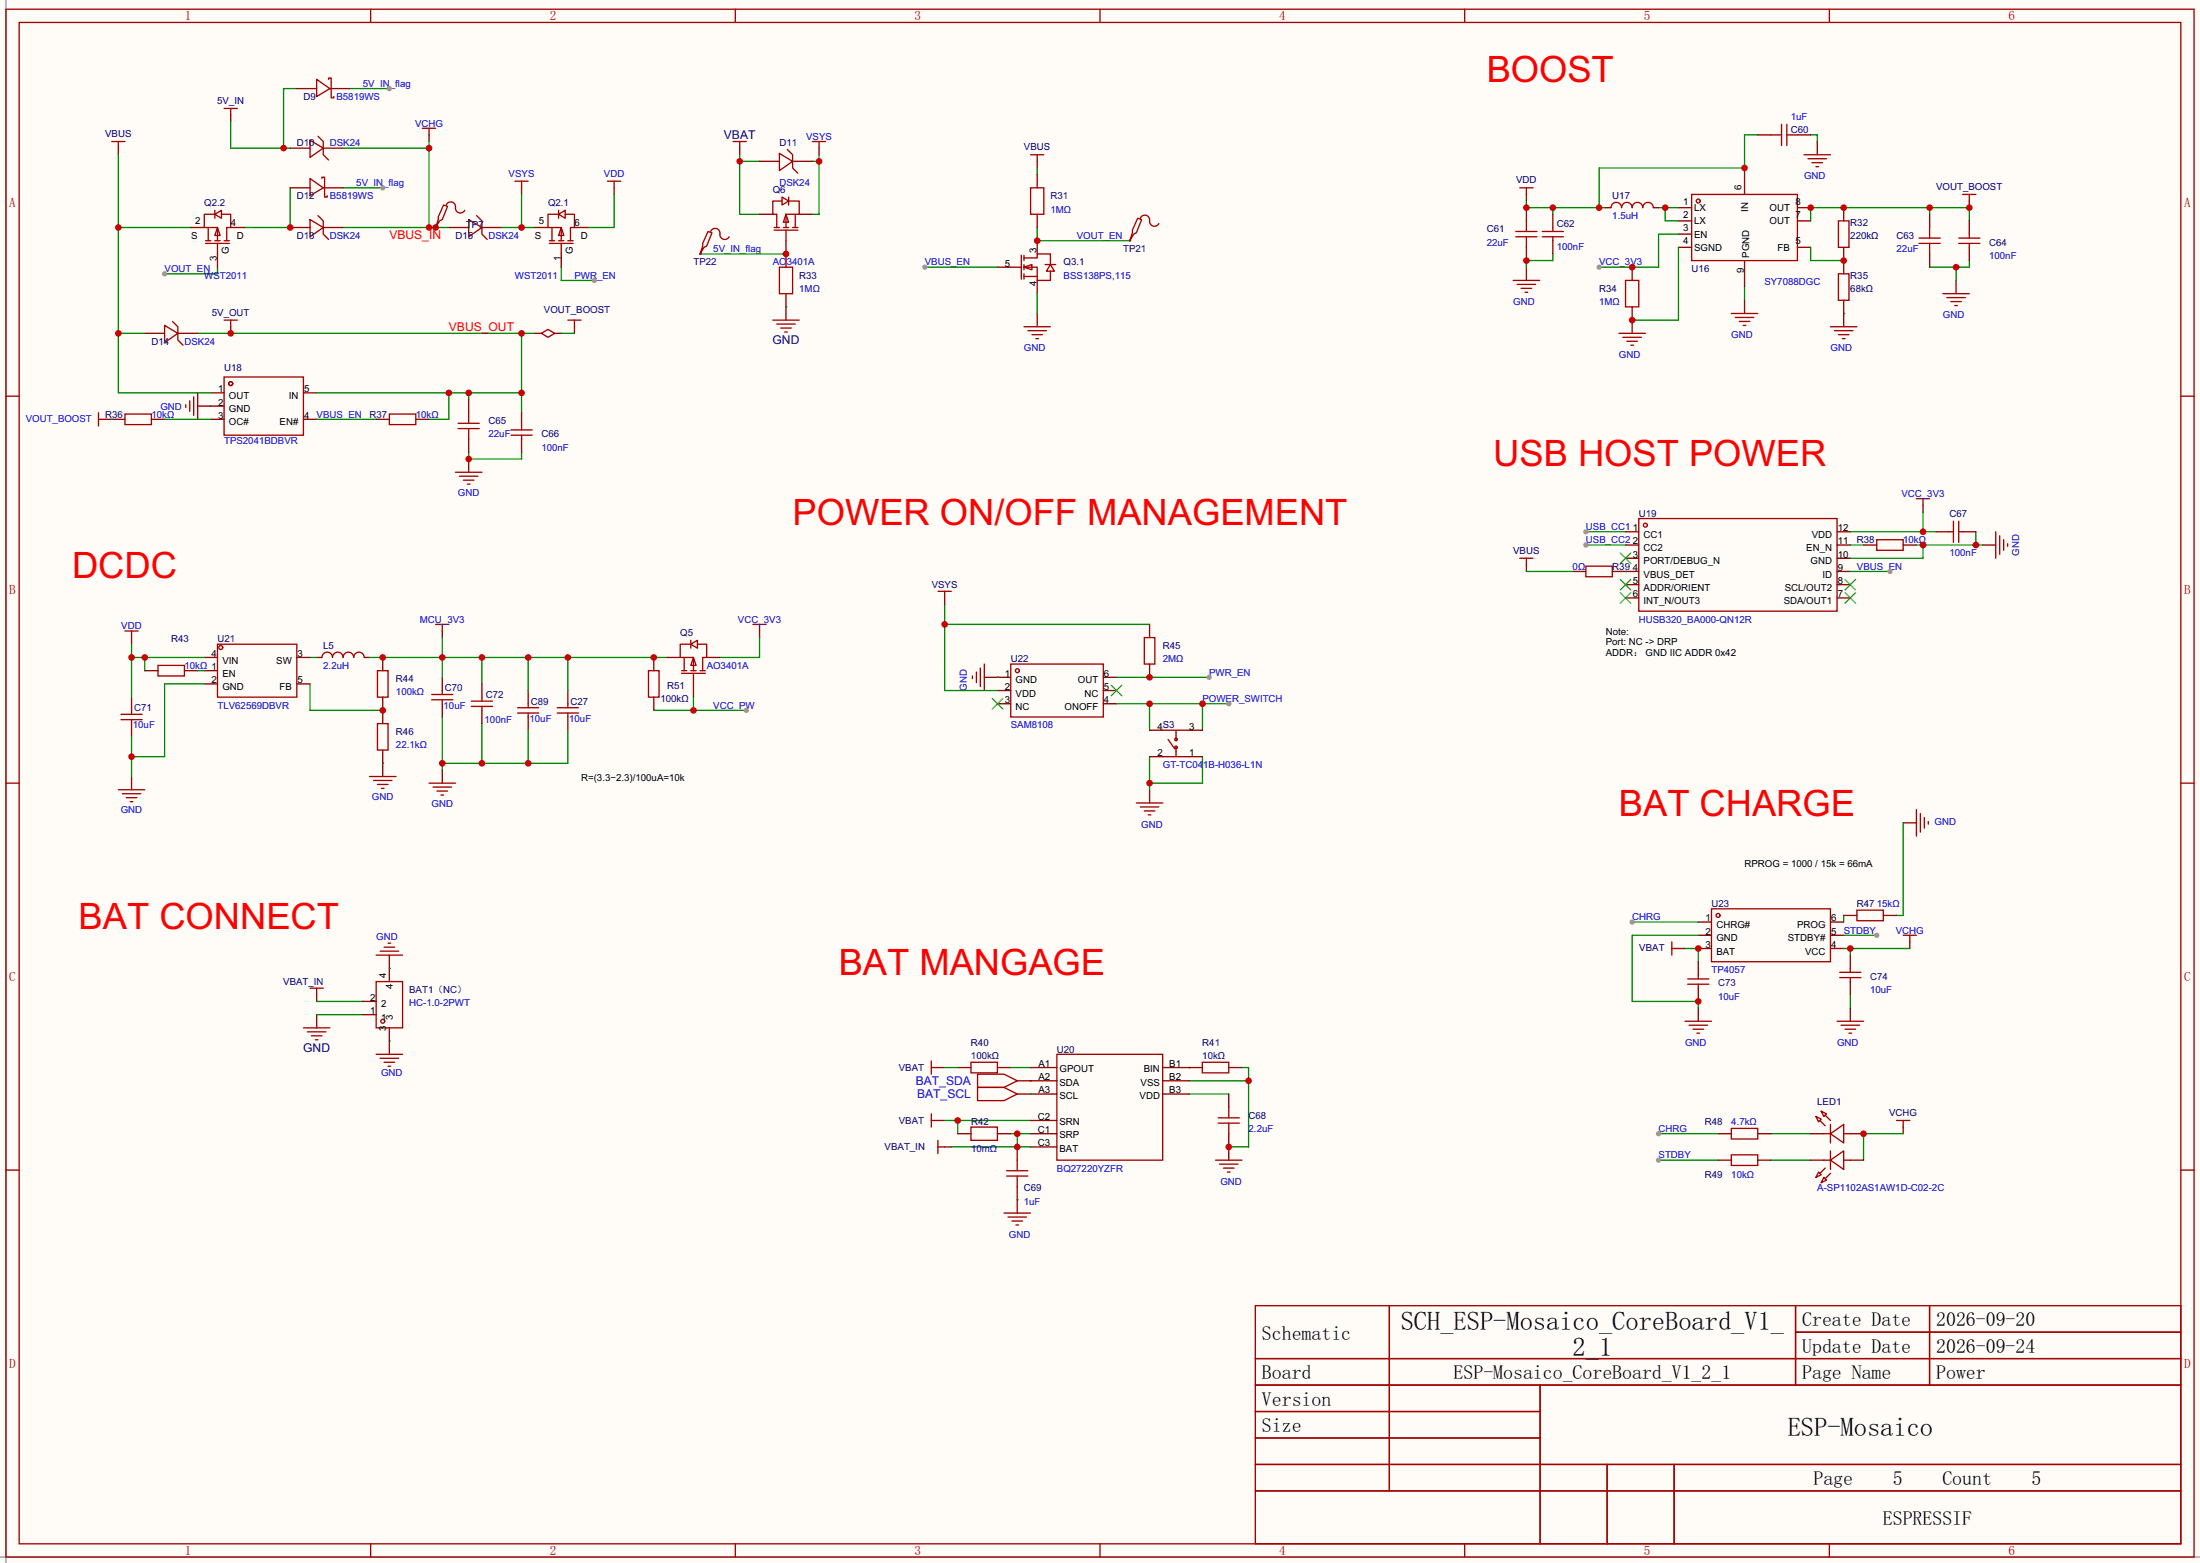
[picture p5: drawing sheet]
<svg xmlns="http://www.w3.org/2000/svg" width="423mm" height="300mm" viewBox="0 0 423 300" stroke-linecap="round" stroke-linejoin="round" font-family="sans-serif">
<path d="M0 0h422.7v300.1h-422.7z" fill="#fffcf7"/>
<path d="M1.1 0v300.1M0 299h422.7" fill="none" stroke="#999" stroke-width=".25"/>
<g fill="none" stroke="#a10000" stroke-width=".25">
<path d="M1.1 1.8h420.4v297.2h-420.4zM3.7 4.3h415.3v292.1h-415.3zM71.2 1.8v2.5M141.3 1.8v2.5M211.3 1.8v2.5M281.4 1.8v2.5M351.5 1.8v2.5M81.2 24.6h2.5M82.4 24.6v1.3M98.9 34.8h2.6M100.2 34.8v1.3M116.7 34.8h2.6"/>
<path d="M118 34.8v1.3M156.1 27.2h2.5M157.4 27.2v1.2M1.1 76.1h2.6M18.9 79.2v2.6M419 76.1h2.5M18.9 80.5h1.3M368.2 95.8h2.5M369.4 95.8v1.2M83.7 119.9h2.5M85 119.9v1.3M144.7 119.9h2.5"/>
<path d="M145.9 119.9v1.3M23.2 138.2h4.1M23.2 137.2h4.1M24 121.2h2.5M25.3 121.2v1.2M25.3 136.4v.8M25.3 138.2v.7M82.9 134.4h4.1M82.9 133.3h4.1M85 132.6v.7M85 134.4v.7M99.4 136.9h4.1"/>
<path d="M99.4 135.9h4.1M101.5 135.1v.8M101.5 136.9v.8M107.1 136.9h4M107.1 135.9h4M109.1 135.1v.8M109.1 136.9v.8M1.1 150.4h2.6M419 150.4h2.5M365.6 179.6h2.6M366.9 179.6v1.2M1.1 224.7h2.6"/>
<path d="M419 224.7h2.5M241.2 250.7h177.8v45.7h-177.8zM266.9 250.7v35.6M345 250.7v15.2M345 255.8h74M370.7 250.7v15.2M241.2 260.9h177.8M241.2 265.9h177.8M241.2 271h54.7M241.2 276.1h54.7M295.9 265.9v30.5M71.2 296.4v2.6"/>
<path d="M141.3 296.4v2.6M211.3 296.4v2.6M241.2 281.2h177.8M241.2 286.3h177.8M281.4 296.4v2.6M308.8 281.2v15.2M321.6 281.2v15.2M351.5 296.4v2.6"/>
</g>
<g fill="none" stroke="#870000" stroke-width=".25">
<path d="M82.4 25.9v1.3M100.2 36.1v1.2M118 36.1v1.2M157.4 28.4v1.3M20.2 80.5h1.3M369.4 97v1.3M25.3 122.4v1.3M25.3 133.9v2.5M25.3 138.9v2.6M85 121.2v1.2M85 130v2.6M85 135.1v2.6"/>
<path d="M101.5 132.6v2.5M101.5 137.7v2.5M109.1 132.6v2.5M109.1 137.7v2.5M145.9 121.2v1.2M366.9 180.8v1.3"/>
</g>
<path d="M142.1 31h3.8M142.1 29.7v11.4h3.8" fill="none" stroke="#008700" stroke-width=".25"/>
<circle cx="142.1" cy="31" r=".63" fill="#c00"/>
<g fill="none" stroke="#870000" stroke-width=".25">
<path d="M142.1 28.4v1.3M322.5 39.9h2.5M335.2 32.3v5M345.3 39.9h2.6M145.9 41.1h2.6M151 46.2v2.6M151 58.9v2.6M153.5 41.1h2.6M322.5 42.4h2.5M322.5 45h2.5M322.5 47.5h2.5M335.2 50v5.1"/>
<path d="M345.3 42.4h2.6M345.3 47.5h2.6M21.5 80.5h2.5M29.1 80.5h2.5M72.3 80.5h2.5M79.9 80.5h2.5M358 104.6h2.6M365.6 104.6h2.6M27.8 128.8h2.6M35.4 128.8h2.6M128.1 126.2h2.6M133.2 131.3v2.6"/>
<path d="M135.8 126.2h2.5M60.8 191v1.3M60.8 194.8v2.6M74.8 183.4v2.5M74.8 199.9v2.5"/>
</g>
<g fill="none" stroke="#a10000" stroke-width=".25">
<path d="M140.8 27.2h2.6M142.1 27.2v1.2M150.2 37.8l1.3 .8-1.3 .8zM150.2 38.6h-1.7v2.5h.7v2.6M151.5 38.6h2v2.5h-2.5v2.6M151.5 37.8v1.6M325 37.3h20.3v12.7h-20.3zM148.7 44.2h4.6M148.7 43.7h1M150.5 43.7h1M151 41.1l.5 1.6h-1zM151 44.2v2"/>
<path d="M152.3 43.7h1M152.8 41.1v2.6M24 79.5h5.1v2h-5.1zM74.8 79.5h5.1v2h-5.1zM148.5 61.5h5M149.2 62.2h3.6M150 63h2M150.7 63.7h.6M360.6 103.6h5v2.1h-5zM30.4 127.8h5v2h-5zM130.9 129.3h4.6M130.9 128.8h1.1"/>
<path d="M131.4 126.2v2.6M132.7 123.7l1.3-.8v1.6zM132.7 123.7h-2v2.5h2.5v2.6M132.7 122.9v1.6M132.7 128.8h1M133.2 126.2l.5 1.6h-1zM133.2 129.3v2M134 123.7h1.8v2.5h-.8v2.6M134.5 128.8h1M58.3 197.4h5.1M59.1 198.1h3.5M59.6 189.7h2.5"/>
<path d="M59.8 198.9h2M60.6 199.6h.5M60.8 189.7v1.3M72.3 183.4h5M73 182.6h3.6M73.8 181.9h2M74.5 181.1h.6M72.3 202.4h5M73 203.2h3.6M73.8 204h2M74.5 204.7h.6"/>
<circle cx="326.3" cy="38.6" r=".38"/>
</g>
<path d="M318.6 39.9h3.9M319.9 39.9v2.5h2.6M60.8 194.8h8.9M60.8 192.3h8.9" fill="none" stroke="#008700" stroke-width=".25"/>
<circle cx="319.9" cy="39.9" r=".63" fill="#c00"/>
<path d="M199.3 31v1.3M293.2 37.3v1.3M293.2 51.3v2.5" fill="none" stroke="#870000" stroke-width=".25"/>
<path d="M198 29.7h2.5M199.3 29.7v1.3M292 36.1h2.5M293.2 36.1v1.2M290.7 53.8h5.1M291.5 54.6h3.5M292.2 55.4h2.1M293 56.1h.5" fill="none" stroke="#a10000" stroke-width=".25"/>
<path d="M318.6 217.7h11.5" fill="none" stroke="#008700" stroke-width=".25"/>
<circle cx="318.6" cy="217.7" r=".51" fill="#999"/>
<path d="M298.3 48.8v1.2h-5.1v1.3M318.6 222.8h11.5M340.2 222.8h7.7" fill="none" stroke="#008700" stroke-width=".25"/>
<path d="M349.1 27.2v2.5" fill="none" stroke="#870000" stroke-width=".25"/>
<path d="M346.6 29.7h5.1M347.3 30.5h3.6M348.1 31.2h2M348.9 32h.5" fill="none" stroke="#a10000" stroke-width=".25"/>
<circle cx="318.6" cy="222.8" r=".51" fill="#999"/>
<path d="M199.3 60.2v2.5M313.6 61.5v2.5M365.6 216.4v1.3" fill="none" stroke="#870000" stroke-width=".25"/>
<path d="M196.7 62.7h5.1M197.5 63.5h3.5M198.2 64.3h2.1M199 65h.5M311 64h5.1M311.8 64.8h3.5M312.5 65.5h2.1M313.3 66.3h.5M364.4 215.1h2.5M365.6 215.1v1.3" fill="none" stroke="#a10000" stroke-width=".25"/>
<path d="M347.9 25.9h1.2v1.3M322.5 47.5v14h-8.9M322.5 45h-3.9v6.3h-11.4" fill="none" stroke="#008700" stroke-width=".25"/>
<circle cx="307.2" cy="51.3" r=".51" fill="#999"/>
<path d="M293.2 38.6v1.3h15.3M298.3 39.9v1.2M337.7 25.9h-2.5v6.4h-28v7.6M335.2 55.1v2.6" fill="none" stroke="#008700" stroke-width=".25"/>
<path d="M335.2 57.7v2.5" fill="none" stroke="#870000" stroke-width=".25"/>
<path d="M332.6 60.2h5.1M333.4 61h3.5M334.1 61.7h2.1M334.9 62.5h.5" fill="none" stroke="#a10000" stroke-width=".25"/>
<g fill="#c00">
<circle cx="335.2" cy="32.3" r=".63"/>
<circle cx="307.2" cy="39.9" r=".63"/>
<circle cx="298.3" cy="39.9" r=".63"/>
</g>
<path d="M370.7 39.9v1.2M347.9 42.4v-2.5h30.4v2.5" fill="none" stroke="#008700" stroke-width=".25"/>
<g fill="#c00">
<circle cx="370.7" cy="39.9" r=".63"/>
<circle cx="347.9" cy="39.9" r=".63"/>
</g>
<path d="M375.8 53.8v2.6" fill="none" stroke="#870000" stroke-width=".25"/>
<path d="M373.3 56.4h5M374 57.1h3.6M374.8 57.9h2M375.5 58.7h.5" fill="none" stroke="#a10000" stroke-width=".25"/>
<path d="M375.8 51.3v2.5M378.3 50v1.3h-7.6" fill="none" stroke="#008700" stroke-width=".25"/>
<circle cx="375.8" cy="51.3" r=".63" fill="#c00"/>
<path d="M378.3 38.6v1.3M354.2 60.2v2.5" fill="none" stroke="#870000" stroke-width=".25"/>
<path d="M351.7 62.7h5M352.4 63.5h3.6M353.2 64.3h2M353.9 65h.6" fill="none" stroke="#a10000" stroke-width=".25"/>
<path d="M347.9 47.5v2.5h6.3M354.2 60.2h.1" fill="none" stroke="#008700" stroke-width=".25"/>
<circle cx="378.3" cy="39.9" r=".63" fill="#c00"/>
<g fill="none" stroke="#a10000" stroke-width=".25">
<path d="M377.1 37.3h2.5M378.3 37.3v1.3M194.2 51.3h2M196.2 49v4.6M196.7 51.3l1.5-.5v1zM196.7 49.5h2.6v-.7h2.5v2M196.7 51.3h2.6v2.5h2.5v-1.7M196.7 53.1h2.6M196.7 49v1M196.7 50.8v1M196.7 52.6v1M200.8 50.8h2"/>
<path d="M201.8 50.8l.8 1.3h-1.6zM109.1 61.5h2.5M110.4 61.5v1.2M124.6 128.8h2v5.1h-2zM72.3 188.5h5v8.9h-5zM178.9 203.7v2.5M178.9 213.9v2.5M178.9 205h1.3M178.9 215.1h1.3M186.5 204h5.1v2h-5.1zM231 204h5.1v2h-5.1z"/>
<circle cx="73.5" cy="196.1" r=".38"/>
</g>
<g fill="none" stroke="#870000" stroke-width=".25">
<path d="M191.6 51.3h2.6M199.3 46.2v2.6M199.3 53.8v2.6M110.4 62.7v1.3M125.6 126.2v2.6M125.6 133.9v2.5M69.7 194.8h2.6M69.7 192.3h2.6M74.8 185.9v2.6M74.8 197.4v2.5M180.2 205h1.3M180.2 215.1h1.3"/>
<path d="M184 205h2.5M191.6 205h2.6M228.4 205h2.6M236.1 205h2.5"/>
</g>
<path d="M181.5 205h2.5M181.5 215.1h16.5M184 215.1v2.6M194.2 205h3.8M228.4 205h.1" fill="none" stroke="#008700" stroke-width=".25"/>
<circle cx="184" cy="215.1" r=".63" fill="#c00"/>
<path d="M236.1 220.2v2.6" fill="none" stroke="#870000" stroke-width=".25"/>
<path d="M233.5 222.8h5.1M234.3 223.5h3.5M235.1 224.3h2M235.8 225h.5" fill="none" stroke="#a10000" stroke-width=".25"/>
<path d="M228.4 207.5h11.5M238.6 205h1.3v15.2h-3.8" fill="none" stroke="#008700" stroke-width=".25"/>
<circle cx="239.9" cy="207.5" r=".63" fill="#c00"/>
<path d="M194.2 217.7h3.8M195.4 217.7v2.5M198 207.5h.1M198 210.1h.1M228.4 210.1h7.7M182.8 220.2h15.2M195.4 230.4h.1" fill="none" stroke="#008700" stroke-width=".25"/>
<path d="M195.4 207.5h7.6M195.4 210.1h7.6M198 205h5M198 217.7h5M198 215.1h5M223.4 205h5M223.4 207.5h5M223.4 210.1h5M195.4 220.2v2.6M195.4 227.8v5.1M198 220.2h5" fill="none" stroke="#870000" stroke-width=".25"/>
<path d="M187.8 208.8h5.1l2.5 1.3-2.5 1.2h-5.1zM187.8 206.2h5.1l2.5 1.3-2.5 1.3h-5.1zM203 202.4h20.4v20.4h-20.4zM192.9 232.9h5.1M193.4 224.8h4.1M193.4 225.8h4.1M193.6 233.7h3.6M194.4 234.4h2M195.2 235.2h.5M195.4 222.8v2M195.4 225.8v2" fill="none" stroke="#a10000" stroke-width=".25"/>
<g fill="#c00">
<circle cx="195.4" cy="220.2" r=".63"/>
<circle cx="195.4" cy="217.7" r=".63"/>
</g>
<path d="M189.1 130h5.1M191.6 132.6h2.6M191.6 135.1h2.6M212 130h2.5M212 132.6h2.5M212 135.1h2.5M181.5 220.2h1.2" fill="none" stroke="#870000" stroke-width=".25"/>
<g fill="none" stroke="#a10000" stroke-width=".25">
<path d="M186.8 129.8v.5M187.6 129v2.1M188.3 128.3v3.5M189.1 127.5v5.1M194.2 127.5h17.8v10.2h-17.8zM180.2 218.9v2.6M180.2 220.2h1.3"/>
<circle cx="195.5" cy="128.8" r=".38"/>
</g>
<path d="M190.6 134.1l2.1 2M192.7 134.1l-2.1 2M213.5 131.6l2 2M215.5 131.6l-2 2" fill="none" stroke="#3c3" stroke-width=".25"/>
<path d="M181.5 116.1v16.5h10.1M181.5 119.9h39.4M191.6 130h.1" fill="none" stroke="#008700" stroke-width=".25"/>
<circle cx="181.5" cy="119.9" r=".63" fill="#c00"/>
<path d="M337.7 25.9h2.5M345.3 25.9h2.6M181.5 114.8v1.3" fill="none" stroke="#870000" stroke-width=".25"/>
<path d="M340.2 25.9h2.1M342.3 23.9v4M343.3 23.9v4M343.3 25.9h2M180.2 113.5h2.6M181.5 113.5v1.3" fill="none" stroke="#a10000" stroke-width=".25"/>
<path d="M214.5 135.1h21.6M220.9 135.1v5.1M231 135.1v5.1" fill="none" stroke="#008700" stroke-width=".25"/>
<g fill="#c00">
<circle cx="220.9" cy="135.1" r=".63"/>
<circle cx="231" cy="135.1" r=".63"/>
</g>
<circle cx="236.1" cy="135.1" r=".51" fill="#999"/>
<path d="M220.9 151.6v2.6" fill="none" stroke="#870000" stroke-width=".25"/>
<path d="M218.3 154.2h5.1M219.1 154.9h3.5M219.8 155.7h2.1M220.6 156.5h.5" fill="none" stroke="#a10000" stroke-width=".25"/>
<path d="M214.5 130h17.8" fill="none" stroke="#008700" stroke-width=".25"/>
<circle cx="232.3" cy="130" r=".51" fill="#999"/>
<g fill="none" stroke="#a10000" stroke-width=".25">
<path d="M328.8 174.5h22.9v10.2h-22.9zM352.9 196.1h5.1M353.7 196.8h3.6M354.5 197.6h2M355.2 198.4h.5"/>
<circle cx="330.1" cy="175.8" r=".38"/>
</g>
<path d="M326.3 177h2.5M326.3 179.6h2.5M351.7 177h2.5M351.7 179.6h2.5M326.3 182.1h2.5M351.7 182.1h2.5M355.5 193.5v2.6" fill="none" stroke="#870000" stroke-width=".25"/>
<path d="M354.2 182.1h12.7M355.5 182.1v1.3" fill="none" stroke="#008700" stroke-width=".25"/>
<circle cx="355.5" cy="182.1" r=".63" fill="#c00"/>
<path d="M322.5 182.1h1.2M326.3 193.5v2.6" fill="none" stroke="#870000" stroke-width=".25"/>
<path d="M321.2 180.8v2.6M321.2 182.1h1.3M323.7 196.1h5.1M324.5 196.8h3.5M325.2 197.6h2.1M326 198.4h.5" fill="none" stroke="#a10000" stroke-width=".25"/>
<path d="M134.5 48.8h16.5M326.3 179.6h-12.7v12.7h12.7v1.2M323.7 182.1h2.6v2.6" fill="none" stroke="#008700" stroke-width=".25"/>
<circle cx="326.3" cy="182.1" r=".63" fill="#c00"/>
<path d="M313.6 177h12.7" fill="none" stroke="#008700" stroke-width=".25"/>
<circle cx="313.6" cy="177" r=".51" fill="#999"/>
<path d="M354.2 179.6h6.4" fill="none" stroke="#008700" stroke-width=".25"/>
<circle cx="360.6" cy="179.6" r=".51" fill="#999"/>
<path d="M22.7 28.4v1.3M44.3 22.1v1.3M354.2 39.9v2.5M354.2 47.5v2.5M44.3 62.7v1.3M293.2 108.5v1.2M365.6 158h2.6" fill="none" stroke="#870000" stroke-width=".25"/>
<g fill="none" stroke="#a10000" stroke-width=".25">
<path d="M21.5 27.2h2.5M22.7 27.2v1.2M43.1 20.8h2.5M44.3 20.8v1.3M353.2 42.4h2v5.1h-2zM43.1 61.5h2.5M44.3 61.5v1.2M292 107.2h2.5M293.2 107.2v1.3M368.2 155.4v5.1M368.9 156.2v3.6M369.7 157v2"/>
<path d="M370.5 157.7v.5"/>
</g>
<path d="M365.6 158v17.8h-1.2M354.2 175.8v1.2M355.5 191v2.5" fill="none" stroke="#008700" stroke-width=".25"/>
<circle cx="354.2" cy="39.9" r=".63" fill="#c00"/>
<path d="M353.2 52.6h2v5.1h-2z" fill="none" stroke="#a10000" stroke-width=".25"/>
<path d="M354.2 50v2.6M354.2 57.7v2.5" fill="none" stroke="#870000" stroke-width=".25"/>
<circle cx="354.2" cy="50" r=".63" fill="#c00"/>
<g fill="none" stroke="#870000" stroke-width=".25">
<path d="M308.5 39.9h1M317.6 39.9h1M38 78h2.5M90 88.1v2.6M380.9 104.6h2.5M39.2 128.8h2.6M39.2 131.3h2.6M39.2 126.2h2.6M57 131.3h2.6M57 126.2h2.6M60.8 126.2h1M70 126.2h1"/>
<path d="M25.3 149.1v2.5M73.5 146.6v2.5M85 147.8v2.6"/>
</g>
<g fill="none" stroke="#a10000" stroke-width=".25">
<path d="M309.5 39.9a1.02 1.02 0 0 1 1-1 1.02 1.02 0 0 1 1 1 1.02 1.02 0 0 1 1-1 1.02 1.02 0 0 1 1.1 1 1.02 1.02 0 0 1 1-1 1.02 1.02 0 0 1 1 1 1.02 1.02 0 0 1 1-1 1.02 1.02 0 0 1 1 1M35.7 77.7v.5M36.4 77v2M37.2 76.2v3.5M38 75.4v5.1M87.5 90.7h5.1M88.3 91.4h3.5M89 92.2h2.1M89.8 93h.5M383.4 102.1v5.1M384.2 102.9v3.5M384.9 103.6v2.1"/>
<path d="M385.7 104.4v.5M41.8 123.7h15.2v10.2h-15.2zM61.8 126.2a1.02 1.02 0 0 1 1.1-1 1.02 1.02 0 0 1 1 1 1.02 1.02 0 0 1 1-1 1.02 1.02 0 0 1 1 1 1.02 1.02 0 0 1 1-1 1.02 1.02 0 0 1 1 1 1.02 1.02 0 0 1 1.1-1 1.02 1.02 0 0 1 1 1M22.7 151.6h5.1M23.5 152.4h3.6M24.3 153.2h2M25 153.9h.5M71 149.1h5.1M71.8 149.9h3.5M72.5 150.6h2M73.3 151.4h.5M82.4 150.4h5.1"/>
<path d="M83.2 151.1h3.5M83.9 151.9h2.1M84.7 152.6h.5"/>
<circle cx="42.4" cy="124.3" r=".38"/>
</g>
<path d="M39.2 131.3h-7.6v14h-6.3M59.6 126.2h1.2M25.3 141.5v7.6" fill="none" stroke="#008700" stroke-width=".25"/>
<circle cx="25.3" cy="145.3" r=".63" fill="#c00"/>
<path d="M156.1 31h1.3M157.4 29.7v11.4h-1.3" fill="none" stroke="#008700" stroke-width=".25"/>
<circle cx="157.4" cy="31" r=".63" fill="#c00"/>
<path d="M25.3 126.2h13.9M25.3 123.7v10.2M27.8 126.2v2.6" fill="none" stroke="#008700" stroke-width=".25"/>
<g fill="#c00">
<circle cx="27.8" cy="126.2" r=".63"/>
<circle cx="25.3" cy="126.2" r=".63"/>
</g>
<path d="M38 128.8h1.2M71 126.2h57.1M85 122.4v7.6M92.6 126.2v5.1M101.5 126.2v6.4M109.1 126.2v6.4" fill="none" stroke="#008700" stroke-width=".25"/>
<path d="M73.5 126.2v2.6M73.5 133.9v2.5" fill="none" stroke="#870000" stroke-width=".25"/>
<path d="M72.5 128.8h2v5.1h-2z" fill="none" stroke="#a10000" stroke-width=".25"/>
<g fill="#c00">
<circle cx="85" cy="126.2" r=".63"/>
<circle cx="92.6" cy="126.2" r=".63"/>
<circle cx="73.5" cy="126.2" r=".63"/>
<circle cx="101.5" cy="126.2" r=".63"/>
<circle cx="109.1" cy="126.2" r=".63"/>
<circle cx="125.6" cy="126.2" r=".63"/>
</g>
<path d="M72.5 138.9h2v5.1h-2z" fill="none" stroke="#a10000" stroke-width=".25"/>
<path d="M73.5 136.4v2.5M73.5 144v2.6" fill="none" stroke="#870000" stroke-width=".25"/>
<path d="M59.6 131.3v5.1h13.9" fill="none" stroke="#008700" stroke-width=".25"/>
<circle cx="73.5" cy="136.4" r=".63" fill="#c00"/>
<path d="M85 137.7v10.1M92.6 138.9v7.7M101.5 140.2v6.4M109.1 140.2v6.4h-24.1" fill="none" stroke="#008700" stroke-width=".25"/>
<g fill="#c00">
<circle cx="92.6" cy="146.6" r=".63"/>
<circle cx="85" cy="146.6" r=".63"/>
<circle cx="101.5" cy="146.6" r=".63"/>
</g>
<path d="M355.5 104.6h2.5M368.2 104.6h12.7M369.4 104.6v2.6h-13.9M379.6 102.1v2.5M73.5 146.6h.1" fill="none" stroke="#008700" stroke-width=".25"/>
<g fill="none" stroke="#a10000" stroke-width=".25">
<path d="M314.8 99.6h38.1v17.7h-38.1z"/>
<circle cx="316.1" cy="100.8" r=".38"/>
</g>
<path d="M312.3 102.1h2.5M312.3 104.6h2.5M312.3 107.2h2.5M312.3 109.7h2.5M312.3 112.3h2.5M312.3 114.8h2.5M352.9 102.1h2.6M352.9 104.6h2.6M352.9 107.2h2.6M352.9 109.7h2.6M352.9 112.3h2.6M352.9 114.8h2.6" fill="none" stroke="#870000" stroke-width=".25"/>
<path d="M311.3 106.2l2 2M311.3 111.2l2 2.1M311.3 113.8l2 2M313.3 106.2l-2 2M313.3 111.2l-2 2.1M313.3 113.8l-2 2M354.5 113.8l2 2M354.5 111.2l2 2.1M356.5 113.8l-2 2M356.5 111.2l-2 2.1" fill="none" stroke="#3c3" stroke-width=".25"/>
<g fill="#c00">
<circle cx="379.6" cy="104.6" r=".63"/>
<circle cx="369.4" cy="104.6" r=".63"/>
</g>
<g fill="none" stroke="#a10000" stroke-width=".25">
<path d="M43.1 72.4h15.2v11.2h-15.2z"/>
<circle cx="44.3" cy="73.7" r=".38"/>
</g>
<path d="M40.5 75.4h2.6M40.5 78h2.6M58.3 75.4h2.5M40.5 80.5h2.6M58.3 80.5h2.5" fill="none" stroke="#870000" stroke-width=".25"/>
<path d="M90 86.9v1.2h10.2v-1.2" fill="none" stroke="#008700" stroke-width=".25"/>
<circle cx="90" cy="88.1" r=".63" fill="#c00"/>
<path d="M38 64h64.7M60.8 75.4h39.4M86.2 75.4v5.1h-3.8M90 75.4v1.3M100.2 64v15.2" fill="none" stroke="#008700" stroke-width=".25"/>
<g fill="#c00">
<circle cx="86.2" cy="75.4" r=".63"/>
<circle cx="90" cy="75.4" r=".63"/>
<circle cx="100.2" cy="75.4" r=".63"/>
<circle cx="100.2" cy="64" r=".63"/>
<circle cx="44.3" cy="64" r=".63"/>
</g>
<path d="M40.5 78h.1M21.5 80.5h.1M31.6 80.5h8.9M60.8 80.5h11.5M355.5 109.7h7.6" fill="none" stroke="#008700" stroke-width=".25"/>
<circle cx="363.1" cy="109.7" r=".51" fill="#999"/>
<path d="M302.1 109.7h2.6M309.8 109.7h2.5" fill="none" stroke="#870000" stroke-width=".25"/>
<path d="M304.7 108.7h5.1v2h-5.1z" fill="none" stroke="#a10000" stroke-width=".25"/>
<path d="M369.4 98.3v3.8M312.3 109.7h.1M355.5 102.1h16.5" fill="none" stroke="#008700" stroke-width=".25"/>
<circle cx="369.4" cy="102.1" r=".63" fill="#c00"/>
<path d="M293.2 45.5v2" fill="none" stroke="#a10000" stroke-width=".25"/>
<path d="M293.2 39.9v2.5" fill="none" stroke="#870000" stroke-width=".25"/>
<circle cx="293.2" cy="39.9" r=".63" fill="#c00"/>
<path d="M291.2 44.4h4.1M293.2 42.4v2" fill="none" stroke="#a10000" stroke-width=".25"/>
<path d="M293.2 47.5v2.5" fill="none" stroke="#870000" stroke-width=".25"/>
<circle cx="293.2" cy="50" r=".63" fill="#c00"/>
<g fill="none" stroke="#a10000" stroke-width=".25">
<path d="M291.2 45.5h4.1M296.3 45.5h4.1M296.3 44.4h4.1M298.3 43.7v.7M298.3 45.5v.7M368.7 46.7h4M368.7 45.7h4M370.7 43.7v2M370.7 46.7v2.1M376.3 46.7h4.1M376.3 45.7h4.1M378.3 45v.7"/>
<path d="M378.3 46.7v.8M90 79.2v2.1M88 81.3h4.1M88 82.3h4.1M90 82.3v2M98.2 83.6h4M98.2 82.5h4M100.2 81.8v.7M100.2 83.6v.7M374.5 102.1h.8M375.3 100.1v4M376.3 100.1v4"/>
<path d="M376.3 102.1h.8M90.6 135.6h4M90.6 134.6h4M92.6 133.9v.7M92.6 135.6v.8"/>
</g>
<g fill="none" stroke="#870000" stroke-width=".25">
<path d="M298.3 41.1v2.6M298.3 46.2v2.6M370.7 41.1v2.6M370.7 48.8v2.5M378.3 42.4v2.6M378.3 47.5v2.5M90 76.7v2.5M100.2 79.2v2.6M90 84.3v2.6M100.2 84.3v2.6M372 102.1h2.5M377.1 102.1h2.5"/>
<path d="M92.6 131.3v2.6M92.6 136.4v2.5"/>
</g>
<path d="M177.7 51.3h13.9" fill="none" stroke="#008700" stroke-width=".25"/>
<circle cx="177.7" cy="51.3" r=".51" fill="#999"/>
<path d="M199.3 32.3v1.2M199.3 43.7v2.5h17.7M199.3 56.4v3.8" fill="none" stroke="#008700" stroke-width=".25"/>
<circle cx="199.3" cy="46.2" r=".63" fill="#c00"/>
<path d="M220.9 145.3v6.3M231 145.3v5.1h-10.1" fill="none" stroke="#008700" stroke-width=".25"/>
<circle cx="220.9" cy="150.4" r=".63" fill="#c00"/>
<path d="M74.8 185.9h.1M74.8 199.9h.1" fill="none" stroke="#008700" stroke-width=".25"/>
<path d="M324.2 189h4.1M324.2 188h4.1" fill="none" stroke="#a10000" stroke-width=".25"/>
<path d="M326.3 189.7v2.6" fill="none" stroke="#870000" stroke-width=".25"/>
<circle cx="326.3" cy="192.3" r=".63" fill="#c00"/>
<path d="M326.3 184.7v2.5M355.5 183.4v2.5M355.5 188.5v2.5M236.1 217.7v2.5" fill="none" stroke="#870000" stroke-width=".25"/>
<path d="M326.3 187.2v.8M326.3 189v.7M353.4 187.7h4.1M353.4 186.7h4.1M355.5 185.9v.8M355.5 187.7v.8M236.1 212.6v2" fill="none" stroke="#a10000" stroke-width=".25"/>
<circle cx="236.1" cy="220.2" r=".63" fill="#c00"/>
<g fill="none" stroke="#a10000" stroke-width=".25">
<path d="M59.6 26.9l2.5 1.5-2.5 1.8zM61.1 26.2l1 1v2.5l1 1M149.7 29.5l2.6 1.5-2.6 1.8zM151.3 28.7l1 1v2.6l1 1M59.6 42.2l2.5 1.5-2.5 1.8zM61.1 41.4l1 1v2.6l1 1M90 42.2l2.6 1.5-2.6 1.8zM91.6 41.4l1 1v2.6l1 1M31.6 62.5l2.6 1.5-2.6 1.8zM33.1 61.7l1.1 1v2.6l1 1M234 215.6h4.1M234 214.6h4.1"/>
<path d="M236.1 215.6v2.1"/>
</g>
<path d="M55.8 28.4h3.8M62.1 28.4h3.8M145.9 31h3.8M152.3 31h3.8M55.8 43.7h3.8M62.1 43.7h3.8M86.2 43.7h3.8M92.6 43.7h3.8M27.8 64h3.8M34.2 64h3.8M236.1 210.1v2.5" fill="none" stroke="#870000" stroke-width=".25"/>
<path d="M22.7 29.7v45.7h17.8M22.7 43.7h14M22.7 64h5.1" fill="none" stroke="#008700" stroke-width=".25"/>
<g fill="#c00">
<circle cx="22.7" cy="43.7" r=".63"/>
<circle cx="22.7" cy="64" r=".63"/>
</g>
<path d="M41.8 51.3v1.3h-10.2" fill="none" stroke="#008700" stroke-width=".25"/>
<circle cx="31.6" cy="52.6" r=".51" fill="#999"/>
<path d="M55.8 36.1v7.6h-8.9" fill="none" stroke="#008700" stroke-width=".25"/>
<circle cx="55.8" cy="43.7" r=".63" fill="#c00"/>
<path d="M65.9 28.4h16.5M82.4 27.2v16.5M65.9 43.7h20.3" fill="none" stroke="#008700" stroke-width=".25"/>
<g fill="#c00">
<circle cx="82.4" cy="28.4" r=".63"/>
<circle cx="82.4" cy="43.7" r=".63"/>
</g>
<path d="M100.2 37.3v6.4M118 37.3v6.4h-5.1M96.4 43.7h6.3" fill="none" stroke="#008700" stroke-width=".25"/>
<circle cx="100.2" cy="43.7" r=".63" fill="#c00"/>
<path d="M57 17h-2.5v11.4M44.3 23.4v5h11.5" fill="none" stroke="#008700" stroke-width=".25"/>
<circle cx="54.5" cy="28.4" r=".63" fill="#c00"/>
<path d="M102.7 64h1.3M106.6 64h1.2M354.2 175.8h2.5M361.8 175.8h2.6" fill="none" stroke="#870000" stroke-width=".25"/>
<path d="M104 64l1.3-.8 1.3 .8-1.3 .8zM356.7 174.7h5.1v2.1h-5.1z" fill="none" stroke="#a10000" stroke-width=".25"/>
<path d="M67.2 17h7.6M107.8 64h2.6" fill="none" stroke="#008700" stroke-width=".25"/>
<circle cx="74.8" cy="17" r=".51" fill="#999"/>
<path d="M65.9 36.1h7.6" fill="none" stroke="#008700" stroke-width=".25"/>
<circle cx="73.5" cy="36.1" r=".51" fill="#999"/>
<path d="M304.7 104.6h7.6" fill="none" stroke="#008700" stroke-width=".25"/>
<circle cx="304.7" cy="104.6" r=".51" fill="#999"/>
<path d="M304.7 102.1h7.6" fill="none" stroke="#008700" stroke-width=".25"/>
<circle cx="304.7" cy="102.1" r=".51" fill="#999"/>
<path d="M293.2 109.7h8.9" fill="none" stroke="#008700" stroke-width=".25"/>
<path d="M57 17h3.8M63.4 17h3.8M55.8 36.1h3.8M62.1 36.1h3.8M36.7 43.7h2.5M41.8 48.8v2.5M44.3 43.7h2.6M102.7 43.7h2.6M107.8 48.8v2.5M110.4 43.7h2.5M313.6 51.3v2.5" fill="none" stroke="#870000" stroke-width=".25"/>
<g fill="none" stroke="#a10000" stroke-width=".25">
<path d="M60.8 15.2l2.6 1.8-2.6 1.5zM63.1 15.2v-.2h.5v3.8h.5v-.3M59.6 34.3l2.5 1.8-2.5 1.5zM61.8 34.3v-.3h.6v3.8h.5v-.2M39.5 46.7h4.6M39.5 46.2h1M40 43.7v2.5M41.3 41.1l1.2-.7v1.5zM41.3 41.1h-2.1v2.6h2.6v2.5M41.3 40.4v1.5M41.3 46.2h1M41.8 43.7l.5 1.5h-1z"/>
<path d="M41.8 46.7v2.1M42.5 41.1h1.8v2.6h-.7v2.5M43.1 46.2h1M105.5 46.7h4.6M105.5 46.2h1.1M106 43.7v2.5M107.3 41.1l1.3-.7v1.5zM107.3 41.1h-2v2.6h2.5v2.5M107.3 40.4v1.5M107.3 46.2h1M107.8 43.7l.5 1.5h-1zM107.8 46.7v2.1"/>
<path d="M108.6 41.1h1.8v2.6h-.8v2.5M109.1 46.2h1M312.3 53.8h2.5v5.1h-2.5z"/>
</g>
<circle cx="313.6" cy="51.3" r=".63" fill="#c00"/>
<path d="M313.6 58.9v2.6" fill="none" stroke="#870000" stroke-width=".25"/>
<circle cx="313.6" cy="61.5" r=".63" fill="#c00"/>
<path d="M149.7 51.3h2.6v5.1h-2.6z" fill="none" stroke="#a10000" stroke-width=".25"/>
<path d="M151 48.8v2.5" fill="none" stroke="#870000" stroke-width=".25"/>
<circle cx="151" cy="48.8" r=".63" fill="#c00"/>
<path d="M199.3 33.5v2.6M151 56.4v2.5M199.3 41.1v2.6M220.9 145.3h2.5M220.9 140.2h2.5M228.5 145.3h2.5M228.5 140.2h2.5" fill="none" stroke="#870000" stroke-width=".25"/>
<g fill="none" stroke="#a10000" stroke-width=".25">
<path d="M198 36.1h2.5v5h-2.5zM223.4 145.3h5.1M223.4 140.2h5.1M224.4 142l1.3 1.8M225.9 140.2v1.8M225.9 143.5v1.8"/>
<circle cx="225.9" cy="142" r=".25"/>
<circle cx="225.9" cy="143.5" r=".25"/>
</g>
<path d="M107.8 51.3v2.5h6.4M151 58.9h.1" fill="none" stroke="#008700" stroke-width=".25"/>
<circle cx="114.2" cy="53.8" r=".51" fill="#999"/>
<path d="M186.5 216.4h5.1v2.5h-5.1z" fill="none" stroke="#a10000" stroke-width=".25"/>
<path d="M83.7 43.7h.1M184 217.7h2.5M191.6 217.7h2.6" fill="none" stroke="#870000" stroke-width=".25"/>
<circle cx="83.7" cy="43.7" r=".63" fill="#c00"/>
<path d="M85.2 39.4l.8 .2-1 2.6-.5 .2-.8 1.3 .5-1.5v-.6zM85.7 39.4a.93 .93 0 0 1 1.1-.6 .93 .93 0 0 1 .7 1.1 .94 .94 0 0 0 .7 1 .94 .94 0 0 0 1.1-.5M136 44.4l.8 .3-1 2.5-.5 .3-.8 1.3 .5-1.6v-.5zM136.5 44.4a.93 .93 0 0 1 1.1-.5 .93 .93 0 0 1 .7 1.1 .94 .94 0 0 0 .7 .9 .94 .94 0 0 0 1.1-.4M218.6 41.9l.7 .3-1 2.5-.5 .3-.8 1.2 .6-1.5v-.5zM219.1 41.9a.93 .93 0 0 1 1.1-.6 .93 .93 0 0 1 .7 1.1 .94 .94 0 0 0 .6 1 .94 .94 0 0 0 1.1-.5" fill="none" stroke="#a10000" stroke-width=".25"/>
<path d="M340.2 217.7h7.7M365.6 217.7h-7.6v5.1" fill="none" stroke="#008700" stroke-width=".25"/>
<path d="M134.5 48.8h.1M217 46.2h.1M220.9 119.9v2.5M220.9 127.5v2.5" fill="none" stroke="#870000" stroke-width=".25"/>
<circle cx="220.9" cy="130" r=".63" fill="#c00"/>
<path d="M219.8 122.4h2.1v5.1h-2.1z" fill="none" stroke="#a10000" stroke-width=".25"/>
<path d="M125.6 136.4h17.8M133.2 133.9v2.5M145.9 122.4v3.8h-7.6" fill="none" stroke="#008700" stroke-width=".25"/>
<circle cx="133.2" cy="136.4" r=".63" fill="#c00"/>
<circle cx="143.4" cy="136.4" r=".51" fill="#999"/>
<path d="M349.4 225l.5 .5-1 .6zM350.4 226.1l.5 .5-1 .5zM350.4 222.8h1.3M350.6 224.3l-1 1M351.7 222.8l2.5-1.8v3.5zM351.7 225.3l-1.1 1M351.7 221v3.5M354.2 222.8h1.3" fill="none" stroke="#a10000" stroke-width=".25"/>
<path d="M355.5 217.7h2.5M347.9 222.8h2.5M355.5 222.8h2.5" fill="none" stroke="#870000" stroke-width=".25"/>
<circle cx="358" cy="217.7" r=".63" fill="#c00"/>
<path d="M330.1 217.7h2.5M337.7 217.7h2.5M347.9 217.7h2.5M330.1 222.8h2.5M337.7 222.8h2.5" fill="none" stroke="#870000" stroke-width=".25"/>
<path d="M332.6 216.7h5.1v2h-5.1zM348.9 214.4l1 .5-.5 .5zM349.6 215.1l1 1M349.9 213.4l1 .5-.5 .5zM350.4 217.7h1.3M350.6 214.1l1.1 1M351.7 217.7l2.5-1.8v3.5zM351.7 215.9v3.5M354.2 217.7h1.3M332.6 221.7h5.1v2.1h-5.1z" fill="none" stroke="#a10000" stroke-width=".25"/>
<g font-size="7" fill="#f00">
<text x="285.6" y="15.7">BOOST</text>
<text x="286.9" y="89.4">USB HOST POWER</text>
<text x="152.3" y="100.8">POWER ON/OFF MANAGEMENT</text>
<text x="13.8" y="111">DCDC</text>
<text x="311" y="156.7">BAT CHARGE</text>
<text x="15.1" y="178.3">BAT CONNECT</text>
<text x="161.1" y="187.2">BAT MANGAGE</text>
</g>
<g font-size="5.1">
<text x="269.1" y="255.3">SCH_ESP-Mosaico_CoreBoard_V1_</text>
<text x="302.1" y="260.4">2_1</text>
<text x="343.5" y="275.6">ESP-Mosaico</text>
</g>
<g font-size="3.8">
<text x="242.4" y="257.2">Schematic</text>
<text x="346.2" y="254.7">Create Date</text>
<text x="372" y="254.7">2026-09-20</text>
<text x="346.2" y="259.8">Update Date</text>
<text x="372" y="259.8">2026-09-24</text>
<text x="242.4" y="264.8">Board</text>
<text x="242.4" y="269.9">Version</text>
<text x="279.3" y="264.8">ESP-Mosaico_CoreBoard_V1_2_1</text>
<text x="346.2" y="264.8">Page Name</text>
<text x="372" y="264.8">Power</text>
<text x="242.4" y="275">Size</text>
<text x="348.4" y="285.2">Page</text>
<text x="363.6" y="285.2">5</text>
<text x="373.2" y="285.2">Count</text>
<text x="390.3" y="285.2">5</text>
<text x="361.7" y="292.8">ESPRESSIF</text>
</g>
<g font-size="2.5" fill="#a00000">
<text x="35.5" y="3.8">1</text>
<text x="105.6" y="3.8">2</text>
<text x="175.7" y="3.8">3</text>
<text x="245.7" y="3.8">4</text>
<text x="315.8" y="3.8">5</text>
<text x="385.8" y="3.8">6</text>
<text x="1.8" y="39.7">A</text>
<text x="419.6" y="39.7">A</text>
<text x="1.8" y="114">B</text>
<text x="419.6" y="114">B</text>
<text x="1.8" y="188.3">C</text>
<text x="419.6" y="188.3">C</text>
<text x="1.8" y="262.6">D</text>
<text x="419.6" y="262.6">D</text>
<text x="35.5" y="298.5">1</text>
<text x="105.6" y="298.5">2</text>
<text x="175.7" y="298.5">3</text>
<text x="245.7" y="298.5">4</text>
<text x="315.8" y="298.5">5</text>
<text x="385.8" y="298.5">6</text>
</g>
<g font-size="2.3" fill="#000080">
<text x="139.1" y="26.7">VBAT</text>
<text x="148.4" y="66.1">GND</text>
<text x="58.2" y="202">GND</text>
</g>
<g font-size="2.3" fill="#f00">
<text x="74.8" y="45.8">VBUS_IN</text>
<text x="86.2" y="63.6">VBUS_OUT</text>
</g>
<g font-size="2.3" fill="#00f">
<text x="175.9" y="208.4">BAT_SDA</text>
<text x="176.2" y="210.9">BAT_SCL</text>
</g>
<g font-size="1.9" fill="#00f">
<text x="69.7" y="16.7">5V_IN_flag</text>
<text x="64.6" y="19.2">B5819WS</text>
<text x="344" y="23">1uF</text>
<text x="63.4" y="28.1">DSK24</text>
<text x="79.7" y="24.3">VCHG</text>
<text x="154.9" y="26.8">VSYS</text>
<text x="68.5" y="35.7">5V_IN_flag</text>
<text x="97.7" y="33.9">VSYS</text>
<text x="116" y="33.9">VDD</text>
<text x="149.7" y="35.7">DSK24</text>
<text x="346.6" y="34.5">GND</text>
<text x="63.4" y="38.3">B5819WS</text>
<text x="201.8" y="40.8">1MΩ</text>
<text x="63.4" y="45.9">DSK24</text>
<text x="93.9" y="45.9">DSK24</text>
<text x="206.9" y="45.9">VOUT_EN</text>
<text x="285.6" y="47.2">22uF</text>
<text x="299.1" y="47.9">100nF</text>
<text x="309.8" y="42.1">1.5uH</text>
<text x="31.6" y="52.2">VOUT_EN</text>
<text x="39.2" y="53.5">WST2011</text>
<text x="98.9" y="53.5">WST2011</text>
<text x="110.4" y="53.5">PWR_EN</text>
<text x="137" y="48.4">5V_IN_flag</text>
<text x="148.5" y="51">AO3401A</text>
<text x="177.7" y="51">VBUS_EN</text>
<text x="204.3" y="53.5">BSS138PS,115</text>
<text x="307.2" y="51">VCC_3V3</text>
<text x="364.4" y="48.4">22uF</text>
<text x="382.1" y="49.7">100nF</text>
<text x="153.5" y="56">1MΩ</text>
<text x="290.7" y="58.6">GND</text>
<text x="307.2" y="58.6">1MΩ</text>
<text x="339" y="54.8">SY7088DGC</text>
<text x="332.6" y="64.9">GND</text>
<text x="373.3" y="61.1">GND</text>
<text x="35.4" y="66.2">DSK24</text>
<text x="196.7" y="67.5">GND</text>
<text x="311" y="68.7">GND</text>
<text x="351.7" y="67.5">GND</text>
<text x="4.9" y="80.9">VOUT_BOOST</text>
<text x="29.1" y="80.2">10kΩ</text>
<text x="30.8" y="78.6">GND</text>
<text x="60.8" y="80.2">VBUS_EN</text>
<text x="79.9" y="80.2">10kΩ</text>
<text x="93.9" y="84">22uF</text>
<text x="43.1" y="85.3">TPS2041BDBVR</text>
<text x="104" y="86.5">100nF</text>
<text x="88" y="95.2">GND</text>
<text x="365.3" y="95.4">VCC_3V3</text>
<text x="304.7" y="101.8">USB_CC1</text>
<text x="304.7" y="104.3">USB_CC2</text>
<text x="365.6" y="104.3">10kΩ</text>
<text x="374.5" y="106.8">100nF</text>
<text x="387.9" y="106.7" transform="rotate(-90 387.9 106.7)">GND</text>
<text x="302.1" y="109.4">0Ω</text>
<text x="356.7" y="109.4">VBUS_EN</text>
<text x="80.7" y="119.5">MCU_3V3</text>
<text x="141.8" y="119.5">VCC_3V3</text>
<text x="314.8" y="119.5">HUSB320_BA000-QN12R</text>
<text x="23.3" y="120.8">VDD</text>
<text x="35.4" y="128.4">10kΩ 1</text>
<text x="62.1" y="128.4">2.2uH</text>
<text x="135.8" y="128.4">AO3401A</text>
<text x="223.4" y="127.2">2MΩ</text>
<text x="232.3" y="129.7">PWR_EN</text>
<text x="41.8" y="136.1">TLV62569DBVR</text>
<text x="76.1" y="133.5">100kΩ</text>
<text x="85.2" y="136.1">10uF</text>
<text x="137" y="136.1">VCC_PW</text>
<text x="185.7" y="132.6" transform="rotate(-90 185.7 132.6)">GND</text>
<text x="231" y="134.8">POWER_SWITCH</text>
<text x="25.5" y="139.9">10uF</text>
<text x="76.1" y="143.7">22.1kΩ</text>
<text x="93.1" y="138.8">100nF</text>
<text x="101.7" y="138.6">10uF</text>
<text x="109.3" y="138.6">10uF</text>
<text x="194.2" y="139.9">SAM8108</text>
<text x="223.4" y="147.5">GT-TC041B-H036-L1N</text>
<text x="71.5" y="153.6">GND</text>
<text x="82.9" y="154.8">GND</text>
<text x="23.2" y="156.1">GND</text>
<text x="219.3" y="158.9">GND</text>
<text x="371.7" y="158.4">GND</text>
<text x="313.6" y="176.7">CHRG</text>
<text x="354.2" y="179.2">STDBY</text>
<text x="360.6" y="174.2">15kΩ</text>
<text x="364.2" y="179.2">VCHG</text>
<text x="72.3" y="180.5">GND</text>
<text x="328.8" y="186.9">TP4057</text>
<text x="330.1" y="191.9">10uF</text>
<text x="359.3" y="190.7">10uF</text>
<text x="78.6" y="193.2">HC-1.0-2PWT</text>
<text x="323.7" y="200.8">GND</text>
<text x="352.9" y="200.8">GND</text>
<text x="73.2" y="206.7">GND</text>
<text x="186.6" y="221.1">10mΩ</text>
<text x="239.9" y="217.3">2.2uF</text>
<text x="318.6" y="217.3">CHRG</text>
<text x="332.6" y="216.1">4.7kΩ</text>
<text x="203" y="225">BQ27220YZFR</text>
<text x="234.5" y="227.5">GND</text>
<text x="318.6" y="222.4">STDBY</text>
<text x="332.6" y="226.2">10kΩ</text>
<text x="196.7" y="231.3">1uF</text>
<text x="349.1" y="228.8">A-SP1102AS1AW1D-C02-2C</text>
<text x="193.8" y="237.7">GND</text>
</g>
<g font-size="1.9" fill="#000080">
<text x="41.7" y="20">5V_IN</text>
<text x="58.3" y="19.2">D9</text>
<text x="20.2" y="26.3">VBUS</text>
<text x="57" y="28.1">D10</text>
<text x="149.7" y="28.1">D11</text>
<text x="196.7" y="28.9">VBUS</text>
<text x="344" y="25.6">C60</text>
<text x="291.3" y="35.2">VDD</text>
<text x="39.2" y="39.5">Q2.2</text>
<text x="57" y="38.3">D12</text>
<text x="105.3" y="39.5">Q2.1</text>
<text x="148.5" y="37">Q6</text>
<text x="201.8" y="38.3">R31</text>
<text x="309.8" y="38.3">U17</text>
<text x="372" y="36.5">VOUT_BOOST</text>
<text x="57" y="45.9">D13</text>
<text x="87.5" y="45.9">D15</text>
<text x="89.5" y="43.9">TP7</text>
<text x="285.6" y="44.6">C61</text>
<text x="299.1" y="43.6">C62</text>
<text x="355.5" y="43.3">R32</text>
<text x="355.5" y="45.9">220kΩ</text>
<text x="364.4" y="45.9">C63</text>
<text x="382.1" y="47.2">C64</text>
<text x="133.2" y="51">TP22</text>
<text x="153.5" y="53.5">R33</text>
<text x="204.3" y="51">Q3.1</text>
<text x="215.8" y="48.4">TP21</text>
<text x="325" y="52.2">U16</text>
<text x="355.5" y="53.5">R35</text>
<text x="307.2" y="56">R34</text>
<text x="355.5" y="56">68kΩ</text>
<text x="40.7" y="60.6">5V_OUT</text>
<text x="104.5" y="60.1">VOUT_BOOST</text>
<text x="29.1" y="66.2">D14</text>
<text x="43.1" y="71.3">U18</text>
<text x="20.2" y="80.2">R36</text>
<text x="71" y="80.2">R37</text>
<text x="93.9" y="81.4">C65</text>
<text x="104" y="84">C66</text>
<text x="314.8" y="99.2">U19</text>
<text x="374.5" y="99.2">C67</text>
<text x="290.7" y="106.3">VBUS</text>
<text x="356.7" y="104.3">R38</text>
<text x="179" y="112.9">VSYS</text>
<text x="309.8" y="109.4">R39</text>
<text x="32.9" y="123.4">R43</text>
<text x="41.8" y="123.4">U21</text>
<text x="62.1" y="124.6">L5</text>
<text x="130.7" y="122.1">Q5</text>
<text x="223.4" y="124.6">R45</text>
<text x="76.1" y="131">R44</text>
<text x="194.2" y="127.2">U22</text>
<text x="25.8" y="136.6">C71</text>
<text x="85.5" y="132.8">C70</text>
<text x="93.3" y="134">C72</text>
<text x="102" y="135.3">C89</text>
<text x="109.6" y="135.3">C27</text>
<text x="126.9" y="134.8">100kΩ</text>
<text x="128.1" y="132.2">R51</text>
<text x="76.1" y="141.1">R46</text>
<text x="328.8" y="174.2">U23</text>
<text x="356.7" y="174.2">R47</text>
<text x="314.9" y="182.5">VBAT</text>
<text x="54.4" y="189.1">VBAT_IN</text>
<text x="78.6" y="190.7">BAT1（NC）</text>
<text x="330.1" y="189.4">C73</text>
<text x="359.3" y="188.1">C74</text>
<text x="186.5" y="200.8">R40</text>
<text x="186.5" y="203.4">100kΩ</text>
<text x="203" y="202.1">U20</text>
<text x="231" y="200.8">R41</text>
<text x="231" y="203.4">10kΩ</text>
<text x="172.7" y="205.6">VBAT</text>
<text x="172.7" y="215.8">VBAT</text>
<text x="239.9" y="214.8">C68</text>
<text x="349.1" y="212.3">LED1</text>
<text x="362.9" y="214.3">VCHG</text>
<text x="170" y="220.9">VBAT_IN</text>
<text x="186.6" y="216.1">R42</text>
<text x="327.5" y="216.1">R48</text>
<text x="327.5" y="226.2">R49</text>
<text x="196.7" y="228.8">C69</text>
</g>
<g font-size="1.9">
<text x="323.3" y="39.3">1</text>
<text x="323.3" y="41.8">2</text>
<text x="325.4" y="40.5">LX</text>
<text x="334.6" y="36.4" transform="rotate(-90 334.6 36.4)">6</text>
<text x="335.8" y="40.6" transform="rotate(-90 335.8 40.6)">IN</text>
<text x="340" y="40.5">OUT</text>
<text x="345" y="41.8">7</text>
<text x="345" y="39.3">8</text>
<text x="36.7" y="45.9">S</text>
<text x="37.5" y="43.1">2</text>
<text x="44.3" y="43.3">4</text>
<text x="45.5" y="45.9">D</text>
<text x="102.7" y="45.9">S</text>
<text x="103.5" y="43.1">5</text>
<text x="110.4" y="43.3">6</text>
<text x="111.6" y="45.9">D</text>
<text x="323.3" y="44.4">3</text>
<text x="323.3" y="46.9">4</text>
<text x="325.4" y="43.1">LX</text>
<text x="325.4" y="45.6">EN</text>
<text x="340" y="43.1">OUT</text>
<text x="345" y="46.9">5</text>
<text x="41.7" y="50.1" transform="rotate(-90 41.7 50.1)">3</text>
<text x="44" y="48.8" transform="rotate(-90 44 48.8)">G</text>
<text x="107.7" y="50.1" transform="rotate(-90 107.7 50.1)">1</text>
<text x="110" y="48.8" transform="rotate(-90 110 48.8)">G</text>
<text x="193" y="51.2">5</text>
<text x="199.2" y="48.6" transform="rotate(-90 199.2 48.6)">3</text>
<text x="325.4" y="48.2">SGND</text>
<text x="335" y="52.3" transform="rotate(-90 335 52.3)">9</text>
<text x="336.1" y="49.5" transform="rotate(-90 336.1 49.5)">PGND</text>
<text x="341.5" y="48.2">FB</text>
<text x="199.2" y="55" transform="rotate(-90 199.2 55)">4</text>
<text x="41.9" y="75.3">1</text>
<text x="41.9" y="77.9">2</text>
<text x="44" y="76.6">OUT</text>
<text x="55.5" y="76.6">IN</text>
<text x="58.4" y="75.3">5</text>
<text x="41.9" y="80.4">3</text>
<text x="44" y="79.1">GND</text>
<text x="44" y="81.7">OC#</text>
<text x="53.7" y="81.7">EN#</text>
<text x="58.4" y="80.4">4</text>
<text x="313.7" y="102">1</text>
<text x="353.1" y="102">12</text>
<text x="313.7" y="104.5">2</text>
<text x="313.7" y="107.1">3</text>
<text x="315.8" y="103.3">CC1</text>
<text x="315.8" y="105.8">CC2</text>
<text x="347" y="105.8">EN_N</text>
<text x="348.1" y="103.3">VDD</text>
<text x="353.1" y="107.1">10</text>
<text x="353.1" y="104.5">11</text>
<text x="313.7" y="109.6">4</text>
<text x="313.7" y="112.2">5</text>
<text x="315.8" y="108.3">PORT/DEBUG_N</text>
<text x="315.8" y="110.9">VBUS_DET</text>
<text x="315.8" y="113.4">ADDR/ORIENT</text>
<text x="342.9" y="113.4">SCL/OUT2</text>
<text x="347.9" y="108.3">GND</text>
<text x="350.1" y="110.9">ID</text>
<text x="353.1" y="112.2">8</text>
<text x="353.1" y="109.6">9</text>
<text x="313.7" y="114.7">6</text>
<text x="315.8" y="116">INT_N/OUT3</text>
<text x="342.7" y="116">SDA/OUT1</text>
<text x="353.1" y="114.7">7</text>
<text x="308.5" y="121.8">Note:</text>
<text x="308.5" y="123.9">Port: NC -&gt; DRP</text>
<text x="308.5" y="125.9">ADDR： GND IIC ADDR 0x42</text>
<text x="40.6" y="131.2">2</text>
<text x="40.6" y="126.1">4</text>
<text x="42.7" y="129.9">EN</text>
<text x="42.7" y="127.4">VIN</text>
<text x="53.1" y="127.4">SW</text>
<text x="57.1" y="126.1">3</text>
<text x="57.1" y="131.2">5</text>
<text x="193" y="129.9">1</text>
<text x="195.1" y="131.2">GND</text>
<text x="207.1" y="131.2">OUT</text>
<text x="212.1" y="129.9">6</text>
<text x="42.7" y="132.5">GND</text>
<text x="53.7" y="132.5">FB</text>
<text x="193" y="132.5">2</text>
<text x="193" y="135">3</text>
<text x="195.1" y="133.7">VDD</text>
<text x="195.1" y="136.3">NC</text>
<text x="204.5" y="136.3">ONOFF</text>
<text x="208.3" y="133.7">NC</text>
<text x="212.1" y="135">4</text>
<text x="212.1" y="132.5">5</text>
<text x="222.4" y="140.1">4S3</text>
<text x="228.5" y="140.1">3</text>
<text x="222.4" y="145.2">2</text>
<text x="228.5" y="145.2">1</text>
<text x="111.6" y="150">R=(3.3−2.3)/100uA​=10k</text>
<text x="335.2" y="166.5">RPROG = 1000 / 15k = 66mA</text>
<text x="327.6" y="176.9">1</text>
<text x="327.6" y="179.5">2</text>
<text x="329.7" y="178.2">CHRG#</text>
<text x="345.2" y="178.2">PROG</text>
<text x="351.8" y="179.5">5</text>
<text x="351.8" y="176.9">6</text>
<text x="327.6" y="182">3</text>
<text x="329.7" y="180.7">GND</text>
<text x="329.7" y="183.3">BAT</text>
<text x="343.5" y="180.7">STDBY#</text>
<text x="346.8" y="183.3">VCC</text>
<text x="351.8" y="182">4</text>
<text x="74.2" y="187.8" transform="rotate(-90 74.2 187.8)">4</text>
<text x="75.5" y="189.9" transform="rotate(-90 75.5 189.9)">4</text>
<text x="71.1" y="194.7">1</text>
<text x="71.1" y="192.2">2</text>
<text x="73.2" y="196">1</text>
<text x="73.2" y="193.4">2</text>
<text x="75.5" y="195.9" transform="rotate(-90 75.5 195.9)">3</text>
<text x="74.2" y="198" transform="rotate(-90 74.2 198)">3</text>
<text x="199.5" y="204.9">A1</text>
<text x="199.5" y="207.4">A2</text>
<text x="199.5" y="209.9">A3</text>
<text x="203.6" y="205.9">GPOUT</text>
<text x="203.6" y="208.4">SDA</text>
<text x="219.1" y="208.4">VSS</text>
<text x="219.8" y="205.9">BIN</text>
<text x="224.6" y="204.9">B1</text>
<text x="224.6" y="207.4">B2</text>
<text x="224.6" y="209.9">B3</text>
<text x="199.4" y="215">C2</text>
<text x="203.6" y="211">SCL</text>
<text x="218.9" y="211">VDD</text>
<text x="199.4" y="217.6">C1</text>
<text x="199.4" y="220.1">C3</text>
<text x="203.6" y="218.6">SRP</text>
<text x="203.6" y="216">SRN</text>
<text x="203.6" y="221.1">BAT</text>
</g>
</svg>
